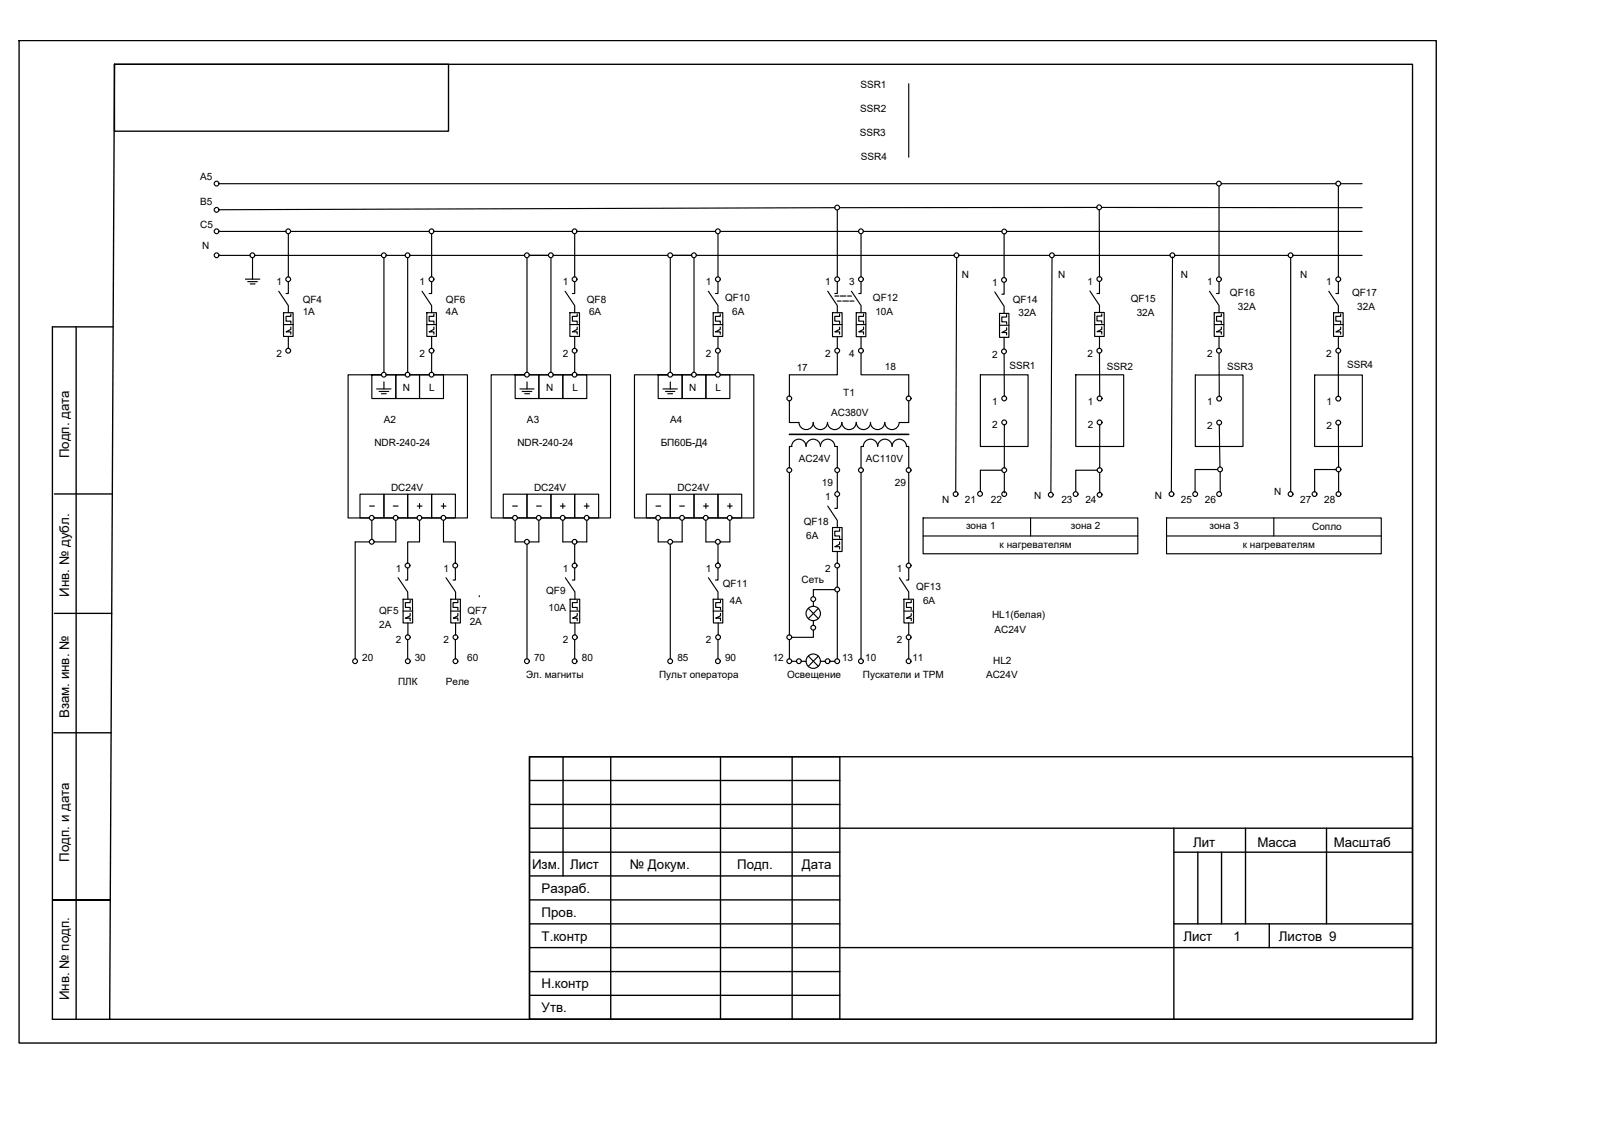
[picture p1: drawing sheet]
<svg xmlns="http://www.w3.org/2000/svg" width="297mm" height="210mm" viewBox="0 0 297 210" stroke-linecap="round" stroke-linejoin="round" font-family="sans-serif">
<g fill="none" stroke="#000" stroke-width=".25">
<path d="M3.5 7.5h263v185.9h-263zM21.2 11.9h240.9v177.1h-241.8zM21.2 11.9h62v12.4h-62zM14.1 60.6v128.4M21 60.6h-11.3v128.4h10.6M10.1 91.6h10.6M10.1 113.7h10.6M10 135.9h10.6M98.2 140.3h163.9v48.7h-163.9zM98.2 140.3h57.6v48.7h-57.6zM98.2 144.7h57.6M98.2 149.2h57.6"/>
<path d="M98.2 153.6h163.9M98.2 158h57.6M104.5 140.3v22.1M113.3 140.3v48.7M133.7 140.3v48.7M147 140.3v48.7M217.8 158h44.3M217.8 153.6v35.4M222.2 158v13.3M226.6 158v13.3M231.1 153.6v17.7M246.1 153.6v17.7"/>
<path d="M9.8 166.9h10.7M98.2 162.4h57.6M98.2 166.9h57.6M98.2 171.3h57.6M98.2 175.7h163.9M217.8 171.3h44.3M235.5 171.3v4.4M98.2 180.2h57.6M98.2 184.6h57.6"/>
</g>
<g fill="none" stroke="#000" stroke-width=".21">
<path d="M168.6 15.5v13.7M40.7 34.1h185M154.9 38.5l-114.2 .4M155.3 38.9v12.4M203.5 38.5h-47.7M203.9 38.9l.1 12.4M204.4 38.5h48.3M226.2 34.5v16.8M226.6 34.1h21.2M248.3 34.5v16.8M248.7 34.1h4M40.7 42.9h12.4"/>
<path d="M40.7 47.4h5.7M45.5 51.8h2.7M46 52.2h1.7M46.4 52.6h.9M46.8 47.8v4M47.3 47.4h23.5M51.7 54l1.8 2.7v1.3M52.6 58h1.8v4.4h-1.8zM53.5 52.2v2.2h-.4M53.5 43.4v7.9M54 58.2v.5h-.9v.8h.9v.5M54 42.9h25.6"/>
<path d="M71.2 47.8v21.2M71.7 47.4h3.5M75.6 47.8v21.2M76.1 47.4h21.3M78.3 54l1.8 2.7v1.3M79.2 58h1.8v4.4h-1.8zM80.1 52.2v2.2h-.5M80.1 43.4v7.9M80.5 58.2v.5h-.9v.8h.9v.5M80.5 42.9h25.7M97.8 47.8v21.2M98.2 47.4h3.6"/>
<path d="M102.2 47.8v21.2M102.6 47.4h21.3M104.8 54l1.8 2.7v1.3M105.7 58h1.8v4.4h-1.8zM106.6 52.2v2.2h-.4M106.6 43.4v7.9M107.1 58.2v.5h-.9v.8h.9v.5M107.1 42.9h25.6M124.4 47.8v21.2M124.8 47.4h3.5M128.8 47.8v21.2M129.2 47.4h47.8"/>
<path d="M131.4 54l1.8 2.7v1.3M132.3 58h1.8v4.4h-1.8zM133.2 52.2v2.2h-.5M133.2 43.4v7.9M133.6 58.2v.5h-.9v.8h.9v.5M133.6 42.9h25.7M153.6 54l1.7 2.7v1.3M154.5 58h1.7v4.4h-1.7zM154.9 54.9h.7M155.3 52.2v2.2h-.4M155.3 55.8h.8M155.8 58.2v.5h-.9v.8h.9v.5"/>
<path d="M155.9 54.9h1.1M156.4 55.8h1M157.3 54.9h.7M157.7 55.8h.7M158 54l1.8 2.7v1.3M158.9 58h1.7v4.4h-1.7zM159.8 52.2v2.2h-.5M159.8 43.4v7.9M160.2 58.2v.5h-.9v.8h.9v.5M160.2 42.9h25.7M177.5 47.8l-.2 43.4M177.9 47.4h16.8"/>
<path d="M184.6 54.1l1.7 2.7v1.3M185.4 58.1h1.8v4.5h-1.8zM186.3 52.4v2.2h-.4M186.3 43.4v8.1M186.8 58.3v.5h-.9v.9h.9v.4M186.8 42.9h65.9M195.2 47.8l-.2 43.5M195.6 47.4h21.5M202.2 54l1.8 2.6v1.3M203.1 57.9h1.8v4.5h-1.8zM204 52.2v2.2h-.5M204.4 58.2v.4h-.9v.9h.9v.4"/>
<path d="M217.5 47.7l-.2 43.5M218 47.4h21M224.4 54l1.8 2.7v1.3M225.3 58h1.8v4.4h-1.8zM226.2 52.2v2.2h-.5M226.6 58.2v.5h-.9v.8h.9v.5M239.5 47.8v43.4M239.9 47.4h12.8M246.5 54l1.8 2.7v1.3M247.4 58h1.8v4.4h-1.8zM248.3 52.2v2.2h-.5M248.7 58.2v.5h-.9v.8h.9v.5"/>
<path d="M52.6 60.2h1.8M53.5 62.4v2.2M54 60.6v.5l-.9 .4h.9v.5M69.9 72.1h2.6M70.3 72.6h1.8M70.8 73h.9M71.2 70.8v1.3M71.7 69.5h1.7v4.4h-4.4v-4.4h1.8h-6.2v26.5h4h-1.8v-4.4h4.4v4.4h-1.7h3.5h-1.8v-4.4h4.4v4.4h-1.7h3.5h-1.8v-4.4h4.5v4.4h-1.8h3.6h-1.8v-4.4h4.4v4.4h-1.8h4v-26.5h-6.2M71.7 69.5h3.5h-1.8v4.4h4.4v-4.4h-1.7h3.5h-1.8v4.4h4.5v-4.4h-1.8M79.2 60.2h1.8M80.1 62.4v2.2M80.1 65.5v3.5"/>
<path d="M80.5 60.6v.5l-.9 .4h.9v.5M91.1 69.5h6.3h-1.8v4.4h4.4v-4.4h-1.8h3.6h-1.8v4.4h4.4v-4.4h-1.8h3.6h-1.8v4.4h4.5v-4.4h-1.8h6.2v26.5h-4h1.8v-4.4h-4.5v4.4h1.8h-3.6h1.8v-4.4h-4.4v4.4h1.8h-3.6h1.8v-4.4h-4.4v4.4h1.8h-3.6h1.8v-4.4h-4.4v4.4h1.7h-4zM96.5 72.1h2.6M96.9 72.6h1.8M97.4 73h.8M97.8 70.8v1.3M105.7 60.2h1.8M106.6 62.4v2.2M106.6 65.5v3.5M107.1 60.6v.5l-.9 .4h.9v.5M123 72.1h2.7M123.5 72.6h1.7"/>
<path d="M123.9 73h.9M124.4 70.8v1.3M124.8 69.5h1.8v4.4h-4.5v-4.4h1.8h-6.2v26.5h4h-1.8v-4.4h4.5v4.4h-1.8h3.5h-1.7v-4.4h4.4v4.4h-1.8h3.5h-1.7v-4.4h4.4v4.4h-1.8h3.6h-1.8v-4.4h4.4v4.4h-1.8h4.1v-26.5h-6.3M124.8 69.5h3.5h-1.7v4.4h4.4v-4.4h-1.8h3.5h-1.7v4.4h4.4v-4.4h-1.8M132.3 60.2h1.8M133.2 62.4v2.2M133.2 65.5v3.5M133.6 60.6v.5l-.9 .4h.9v.5M146.5 74.4v3.9h1.7a1.33 1.33 0 0 0 1.4 1.4 1.33 1.33 0 0 0 1.3-1.4 1.31 1.31 0 0 0 1.3 1.4 1.31 1.31 0 0 0 1.3-1.4 1.33 1.33 0 0 0 1.4 1.4 1.33 1.33 0 0 0 1.3-1.4 1.33 1.33 0 0 0 1.3 1.4 1.33 1.33 0 0 0 1.4-1.4 1.33 1.33 0 0 0 1.3 1.4 1.33 1.33 0 0 0 1.3-1.4 1.31 1.31 0 0 0 1.3 1.4 1.31 1.31 0 0 0 1.4-1.4 1.33 1.33 0 0 0 1.3 1.4 1.33 1.33 0 0 0 1.3-1.4h1.8v-3.9M154.5 60.2h1.7M155.3 65.5v4h-8.8v4M155.3 62.4v2.2"/>
<path d="M155.8 60.6v.5l-.9 .4h.9v.5M158.9 60.2h1.7M159.8 65.5v4h8.8v4M159.8 62.4v2.2M160.2 60.6v.5l-.9 .4h.9v.5M181.9 69.5h8.8v13.3h-8.8zM185.4 60.3h1.8M186.3 62.6v2.2M186.3 65.6v7.9M186.3 78.8v8M186.8 60.8v.4l-.9 .5h.9v.4M199.6 69.5h8.9v13.3h-8.9z"/>
<path d="M203.1 60.2h1.8M204 62.4v2.2M204 65.5v8M204 78.8v8M204.4 60.6v.5l-.9 .4h.9v.5M221.8 69.5h8.8v13.3h-8.8zM225.3 60.2h1.8M226.2 62.4v2.2M226.2 65.5v8M226.2 78.8l.1 7.8M226.6 60.6v.5l-.9 .4h.9v.5M243.9 69.5h8.9v13.3h-8.9z"/>
<path d="M247.4 60.2h1.8M248.3 62.4v2.2M248.3 65.5v8M248.3 78.8l.1 7.8M248.7 60.6v.5l-.9 .4h.9v.5M68.6 93.8h.9M69 96.5v3.5M73 93.8h.9M73.4 96.5v4h-3.9M77.4 93.8h.9M77.8 96.5v4h-2.2v4M77.8 93.4v.9"/>
<path d="M81.9 93.8h.8M82.3 96.5v4h2.2v4M82.3 93.4v.9M95.1 93.8h.9M95.6 96.5v4h1.8M99.6 93.8h.8M100 96.5v4h-1.8M104 93.8h.8M104.4 93.4v.9M104.4 96.5v4h1.8M108.4 93.8h.9M108.9 93.4v.9"/>
<path d="M108.9 96.5v4h-1.8M121.7 93.8h.9M122.1 96.5v4h1.8M126.1 93.8h.9M126.6 96.5v4h-1.8M130.5 93.8h.9M131 96.5v4h1.7M131 93.4v.9M135 93.8h.8M135.4 96.5v4h-1.8M135.4 93.4v.9M146.5 87.7v30.1"/>
<path d="M146.9 82.8a1.33 1.33 0 0 1 1.3-1.4 1.33 1.33 0 0 1 1.3 1.4 1.33 1.33 0 0 1 1.4-1.4 1.33 1.33 0 0 1 1.3 1.4 1.33 1.33 0 0 1 1.4-1.4 1.33 1.33 0 0 1 1.3 1.4M146.9 82.8h-.4v4M153.6 93.8l1.7 2.7v1.3M154.5 97.8h1.7v4.5h-1.7zM154.9 82.8h.4v4M155.3 92.1v2.2h-.4M155.3 87.7v3.5M155.8 98v.5h-.9v.9h.9v.4M159.8 87.7v34.5M160.2 82.8a1.33 1.33 0 0 1 1.3-1.4 1.33 1.33 0 0 1 1.3 1.4 1.33 1.33 0 0 1 1.4-1.4 1.33 1.33 0 0 1 1.3 1.4 1.33 1.33 0 0 1 1.3-1.4 1.33 1.33 0 0 1 1.4 1.4M160.2 82.8h-.4v4M168.2 82.8h.4v4"/>
<path d="M168.6 87.7v16.8M171.3 96h39.8v6.7h-39.8zM171.3 99.4h39.8M185.9 87.2h-4v3.9M186.3 87.7v3.7M191.2 96v3.4M203.6 87.2h-4v3.9M204 87.7v3.7M216.4 96h39.9v6.7h-39.9zM216.4 99.4h39.9M225.9 87.1h-4.2v4.1M226.4 87.5v3.7"/>
<path d="M236.3 96v3.4M243.9 87.1h4M243.9 87.1v4.1M248.4 87.5v3.7M68.6 100.5h-2.7v21.7M73.9 107.1l1.7 2.7 .1 1.3M74.8 111.1h1.7l.1 4.4h-1.8zM74.8 113.3h1.8M75.6 105.4v2.2h-.4M75.6 118.6v3.6M75.7 115.5v2.3M76.1 111.3v.4h-.9v.9h.9v.5"/>
<path d="M76.1 113.7v.5l-.9 .4h.9v.5M82.7 107.1l1.8 2.7v1.3M83.6 111.1h1.8v4.4h-1.8zM83.6 113.3h1.8M84.5 105.4v2.2h-.4M84.5 104.5h.1M84.5 118.6v3.6M84.5 115.5v2.3M84.9 111.3v.4h-.8v.9h.8v.5M84.9 113.7v.5l-.8 .4h.8v.5M88.9 110.6h.1M97.8 100.9v21.3"/>
<path d="M104.9 107.1l1.8 2.7v1.3M105.8 111.1h1.8v4.4h-1.8zM105.8 113.3h1.8M106.6 105.4v2.2h-.4M106.6 104.5h.1M106.6 100.9v3.6M106.6 118.6v3.6M106.7 115.5v2.3M107.1 111.3v.4h-.9v.9h.9v.5M107.1 113.7v.5l-.9 .4h.9v.5M124.4 100.9v21.3M131.4 107.1l1.8 2.7v1.3"/>
<path d="M132.3 111.1h1.8v4.4h-1.7zM132.3 113.3h1.8M133.2 105.4v2.2h-.5M133.2 104.5h.1M133.2 100.9v3.6M133.2 118.6v3.6M133.3 115.5v2.3M133.7 111.3v.4h-.9v.9h.9v.5M133.7 113.7v.5l-.9 .4h.9v.5M146.5 118.6v3.6M150 112.8l1.8 1.9M150.9 116.9v1.3h-4"/>
<path d="M150.9 111.5v.9M150.9 115.1v.9M151.8 112.8l-1.8 1.9M154.5 100h1.7M154.9 109.3h-4v1.3M155.3 102.3v2.2M155.3 105.4v3.5M155.3 109.8v12.4M155.8 100.5v.4l-.9 .5h.9v.4M166.9 107.1l1.7 2.7v1.3M167.7 111.1h1.8v4.4h-1.8zM167.7 113.3h1.8"/>
<path d="M168.6 105.4v2.2h-.4M168.6 115.5v2.3M168.6 118.6v3.6M169.1 111.3v.4h-.9v.9h.9v.5M169.1 113.8v.4l-.9 .4h.9v.5M146.9 122.6h.9M148.7 122.6h.9M150 121.7l1.8 1.9M151.8 121.7l-1.8 1.9M152.2 122.6h.9M154 122.6h.9"/>
<circle cx="40.2" cy="38.9" r=".44"/>
<circle cx="40.2" cy="34" r=".44"/>
<circle cx="155.3" cy="38.5" r=".44"/>
<circle cx="203.9" cy="38.4" r=".44"/>
<circle cx="226.2" cy="34" r=".44"/>
<circle cx="248.3" cy="34" r=".44"/>
<circle cx="40.2" cy="42.9" r=".44"/>
<circle cx="40.2" cy="47.3" r=".44"/>
<circle cx="46.8" cy="47.3" r=".44"/>
<circle cx="53.5" cy="42.9" r=".44"/>
<circle cx="53.5" cy="51.8" r=".44"/>
<circle cx="71.2" cy="47.3" r=".44"/>
<circle cx="75.6" cy="47.3" r=".44"/>
<circle cx="80.1" cy="51.8" r=".44"/>
<circle cx="80.1" cy="42.9" r=".44"/>
<circle cx="97.8" cy="47.3" r=".44"/>
<circle cx="102.2" cy="47.3" r=".44"/>
<circle cx="106.6" cy="42.9" r=".44"/>
<circle cx="106.6" cy="51.8" r=".44"/>
<circle cx="124.3" cy="47.3" r=".44"/>
<circle cx="128.7" cy="47.3" r=".44"/>
<circle cx="133.2" cy="51.8" r=".44"/>
<circle cx="133.2" cy="42.9" r=".44"/>
<circle cx="155.3" cy="51.8" r=".44"/>
<circle cx="159.7" cy="51.8" r=".44"/>
<circle cx="159.7" cy="42.9" r=".44"/>
<circle cx="177.5" cy="47.3" r=".44"/>
<circle cx="186.3" cy="51.9" r=".44"/>
<circle cx="186.3" cy="42.9" r=".44"/>
<circle cx="195.2" cy="47.3" r=".44"/>
<circle cx="204" cy="51.7" r=".44"/>
<circle cx="217.5" cy="47.3" r=".44"/>
<circle cx="226.2" cy="51.8" r=".44"/>
<circle cx="239.4" cy="47.3" r=".44"/>
<circle cx="248.3" cy="51.8" r=".44"/>
<circle cx="53.5" cy="65" r=".44"/>
<circle cx="71.2" cy="69.5" r=".44"/>
<circle cx="75.6" cy="69.5" r=".44"/>
<circle cx="80.1" cy="65" r=".44"/>
<circle cx="80.1" cy="69.5" r=".44"/>
<circle cx="97.8" cy="69.5" r=".44"/>
<circle cx="102.2" cy="69.5" r=".44"/>
<circle cx="106.6" cy="69.5" r=".44"/>
<circle cx="106.6" cy="65" r=".44"/>
<circle cx="124.3" cy="69.5" r=".44"/>
<circle cx="128.7" cy="69.5" r=".44"/>
<circle cx="133.2" cy="65" r=".44"/>
<circle cx="133.2" cy="69.5" r=".44"/>
<circle cx="146.4" cy="73.9" r=".44"/>
<circle cx="155.3" cy="65" r=".44"/>
<circle cx="159.7" cy="65" r=".44"/>
<circle cx="168.6" cy="73.9" r=".44"/>
<circle cx="186.3" cy="65.2" r=".44"/>
<circle cx="186.3" cy="73.9" r=".44"/>
<circle cx="186.3" cy="78.3" r=".44"/>
<circle cx="204" cy="65" r=".44"/>
<circle cx="204" cy="78.3" r=".44"/>
<circle cx="204" cy="73.9" r=".44"/>
<circle cx="226.2" cy="65" r=".44"/>
<circle cx="226.2" cy="73.9" r=".44"/>
<circle cx="226.2" cy="78.4" r=".44"/>
<circle cx="248.3" cy="65" r=".44"/>
<circle cx="248.3" cy="73.9" r=".44"/>
<circle cx="248.3" cy="78.4" r=".44"/>
<circle cx="69" cy="96" r=".44"/>
<circle cx="73.4" cy="96" r=".44"/>
<circle cx="77.8" cy="96" r=".44"/>
<circle cx="82.3" cy="96" r=".44"/>
<circle cx="95.6" cy="96" r=".44"/>
<circle cx="100" cy="96" r=".44"/>
<circle cx="104.4" cy="96" r=".44"/>
<circle cx="108.8" cy="96" r=".44"/>
<circle cx="122.1" cy="96" r=".44"/>
<circle cx="126.5" cy="96" r=".44"/>
<circle cx="130.9" cy="96" r=".44"/>
<circle cx="135.4" cy="96" r=".44"/>
<circle cx="146.4" cy="87.2" r=".44"/>
<circle cx="155.3" cy="87.2" r=".44"/>
<circle cx="155.3" cy="91.6" r=".44"/>
<circle cx="159.7" cy="87.2" r=".44"/>
<circle cx="168.6" cy="87.2" r=".44"/>
<circle cx="177.3" cy="91.6" r=".44"/>
<circle cx="181.8" cy="91.6" r=".44"/>
<circle cx="186.3" cy="91.6" r=".44"/>
<circle cx="186.3" cy="87.2" r=".44"/>
<circle cx="195" cy="91.7" r=".44"/>
<circle cx="199.6" cy="91.6" r=".44"/>
<circle cx="204" cy="91.7" r=".44"/>
<circle cx="204" cy="87.2" r=".44"/>
<circle cx="217.3" cy="91.6" r=".44"/>
<circle cx="221.7" cy="91.6" r=".44"/>
<circle cx="226.2" cy="91.6" r=".44"/>
<circle cx="226.4" cy="87" r=".44"/>
<circle cx="239.4" cy="91.6" r=".44"/>
<circle cx="243.9" cy="91.6" r=".44"/>
<circle cx="248.3" cy="91.6" r=".44"/>
<circle cx="248.3" cy="87" r=".44"/>
<circle cx="69" cy="100.5" r=".44"/>
<circle cx="75.6" cy="104.9" r=".44"/>
<circle cx="75.7" cy="118.2" r=".44"/>
<circle cx="84.5" cy="104.9" r=".44"/>
<circle cx="84.5" cy="118.2" r=".44"/>
<circle cx="97.8" cy="100.5" r=".44"/>
<circle cx="106.6" cy="100.5" r=".44"/>
<circle cx="106.6" cy="104.9" r=".44"/>
<circle cx="106.6" cy="118.2" r=".44"/>
<circle cx="124.3" cy="100.5" r=".44"/>
<circle cx="133.2" cy="104.9" r=".44"/>
<circle cx="133.2" cy="100.5" r=".44"/>
<circle cx="133.2" cy="118.2" r=".44"/>
<circle cx="146.4" cy="118.2" r=".44"/>
<circle cx="150.9" cy="113.8" r="1.33"/>
<circle cx="150.9" cy="116.4" r=".44"/>
<circle cx="150.9" cy="111.1" r=".44"/>
<circle cx="155.3" cy="104.9" r=".44"/>
<circle cx="155.3" cy="109.3" r=".44"/>
<circle cx="168.6" cy="118.2" r=".44"/>
<circle cx="168.6" cy="104.9" r=".44"/>
<circle cx="65.9" cy="122.6" r=".44"/>
<circle cx="75.7" cy="122.6" r=".44"/>
<circle cx="84.5" cy="122.6" r=".44"/>
<circle cx="97.8" cy="122.6" r=".44"/>
<circle cx="106.6" cy="122.6" r=".44"/>
<circle cx="124.3" cy="122.6" r=".44"/>
<circle cx="133.2" cy="122.6" r=".44"/>
<circle cx="146.4" cy="122.6" r=".44"/>
<circle cx="148.2" cy="122.6" r=".44"/>
<circle cx="150.9" cy="122.6" r="1.33"/>
<circle cx="153.6" cy="122.6" r=".44"/>
<circle cx="155.3" cy="122.6" r=".44"/>
<circle cx="159.7" cy="122.6" r=".44"/>
<circle cx="168.6" cy="122.6" r=".44"/>
</g>
<path d="M146.5 80.5h22.1" fill="none" stroke="#000" stroke-width=".3"/>
<g font-size="2.5">
<text x="12.8" y="85" transform="rotate(-90 12.8 85)">Подп. дата</text>
<text x="12.8" y="110.6" transform="rotate(-90 12.8 110.6)">Инв. № дубл.</text>
<text x="12.8" y="133.2" transform="rotate(-90 12.8 133.2)">Взам. инв. №</text>
<text x="12.8" y="159.8" transform="rotate(-90 12.8 159.8)">Подп. и дата</text>
<text x="98.7" y="161.1">Изм.</text>
<text x="105.8" y="161.1">Лист</text>
<text x="116.9" y="161.1">№ Докум.</text>
<text x="136.8" y="161.1">Подп.</text>
<text x="148.7" y="161.1">Дата</text>
<text x="221.3" y="157.1">Лит</text>
<text x="233.3" y="157.1">Масса</text>
<text x="247.5" y="157.1">Масштаб</text>
<text x="100.5" y="165.6">Разраб.</text>
<text x="100.5" y="170">Пров.</text>
<text x="100.5" y="174.4">Т.контр</text>
<text x="219.6" y="174.4">Лист</text>
<text x="228.9" y="174.4">1</text>
<text x="237.3" y="174.4">Листов 9</text>
<text x="12.8" y="185.4" transform="rotate(-90 12.8 185.4)">Инв. № подп.</text>
<text x="100.5" y="183.2">Н.контр</text>
<text x="100.5" y="187.7">Утв.</text>
</g>
<g font-size="1.9">
<text x="159.6" y="16.4">SSR1</text>
<text x="159.6" y="20.8">SSR2</text>
<text x="159.5" y="25.3">SSR3</text>
<text x="159.7" y="29.6">SSR4</text>
<text x="37.2" y="33.4">A5</text>
<text x="37.2" y="38.1">B5</text>
<text x="37.2" y="42.3">C5</text>
<text x="37.5" y="46.2">N</text>
<text x="51.3" y="52.9">1</text>
<text x="77.8" y="52.9">1</text>
<text x="104.4" y="52.9">1</text>
<text x="131" y="52.9">1</text>
<text x="153.1" y="52.9">1</text>
<text x="157.6" y="52.9">3</text>
<text x="178.5" y="51.5">N</text>
<text x="184.1" y="53">1</text>
<text x="196.3" y="51.5">N</text>
<text x="201.8" y="52.9">1</text>
<text x="219.1" y="51.5">N</text>
<text x="224" y="52.9">1</text>
<text x="241.2" y="51.5">N</text>
<text x="246.1" y="52.9">1</text>
<text x="56.2" y="56.2">QF4</text>
<text x="56.2" y="58.4">1A</text>
<text x="82.7" y="56.2">QF6</text>
<text x="82.7" y="58.4">4A</text>
<text x="108.9" y="56.2">QF8</text>
<text x="109.3" y="58.4">6A</text>
<text x="134.5" y="55.8">QF10</text>
<text x="135.8" y="58.4">6A</text>
<text x="162" y="55.8">QF12</text>
<text x="162.4" y="58.4">10A</text>
<text x="187.9" y="56.1">QF14</text>
<text x="189" y="58.6">32A</text>
<text x="209.8" y="56">QF15</text>
<text x="210.9" y="58.6">32A</text>
<text x="228.2" y="54.8">QF16</text>
<text x="229.7" y="57.6">32A</text>
<text x="250.9" y="55">QF17</text>
<text x="251.8" y="57.6">32A</text>
<text x="51.3" y="66.2">2</text>
<text x="77.8" y="66.2">2</text>
<text x="104.4" y="66.2">2</text>
<text x="131" y="66.2">2</text>
<text x="147.8" y="68.9">17</text>
<text x="153.1" y="66.2">2</text>
<text x="157.6" y="66.2">4</text>
<text x="164.2" y="68.7">18</text>
<text x="184.1" y="66.3">2</text>
<text x="187.3" y="68.4">SSR1</text>
<text x="201.8" y="66.2">2</text>
<text x="205.3" y="68.7">SSR2</text>
<text x="224" y="66.2">2</text>
<text x="227.7" y="68.7">SSR3</text>
<text x="246.1" y="66.2">2</text>
<text x="249.9" y="68.3">SSR4</text>
<text x="74.7" y="72.6">N</text>
<text x="79.6" y="72.6">L</text>
<text x="101.3" y="72.6">N</text>
<text x="106.2" y="72.6">L</text>
<text x="127.9" y="72.6">N</text>
<text x="132.7" y="72.6">L</text>
<text x="154.2" y="77.2">AC380V</text>
<text x="156.4" y="73.5">T1</text>
<text x="184.1" y="75">1</text>
<text x="201.8" y="75">1</text>
<text x="224" y="75">1</text>
<text x="246.1" y="75">1</text>
<text x="69.5" y="82.8">NDR-240-24</text>
<text x="71.2" y="78.3">A2</text>
<text x="96" y="82.8">NDR-240-24</text>
<text x="97.8" y="78.3">A3</text>
<text x="122.6" y="82.8">БП60Б-Д4</text>
<text x="124.4" y="78.3">A4</text>
<text x="184.1" y="79.4">2</text>
<text x="201.8" y="79.4">2</text>
<text x="224" y="79.5">2</text>
<text x="246.1" y="79.5">2</text>
<text x="148.2" y="85.6">AC24V</text>
<text x="160.6" y="85.6">AC110V</text>
<text x="72.5" y="91">DC24V</text>
<text x="99.1" y="91">DC24V</text>
<text x="125.7" y="91">DC24V</text>
<text x="152.5" y="90">19</text>
<text x="153.1" y="92.7">1</text>
<text x="166" y="90.1">29</text>
<text x="174.8" y="93.2">N</text>
<text x="179" y="93.3">21</text>
<text x="183.8" y="93.3">22</text>
<text x="191.9" y="92.5">N</text>
<text x="196.9" y="93.2">23</text>
<text x="201.4" y="93.3">24</text>
<text x="214.3" y="92.5">N</text>
<text x="219.1" y="93.2">25</text>
<text x="223.5" y="93.2">26</text>
<text x="236.4" y="91.8">N</text>
<text x="241.2" y="93.2">27</text>
<text x="245.7" y="93.2">28</text>
<text x="149.1" y="97.4">QF18</text>
<text x="149.6" y="100">6A</text>
<text x="179.2" y="98.1">зона 1</text>
<text x="185.4" y="101.7">к нагревателям</text>
<text x="198.7" y="98.1">зона 2</text>
<text x="224.4" y="98.1">зона 3</text>
<text x="230.6" y="101.7">к нагревателям</text>
<text x="243.4" y="98.3">Сопло</text>
<text x="73.4" y="106">1</text>
<text x="82.3" y="106">1</text>
<text x="104.4" y="106">1</text>
<text x="131" y="106">1</text>
<text x="153.1" y="106">2</text>
<text x="166.4" y="106">1</text>
<text x="70.3" y="113.8">QF5</text>
<text x="86.7" y="113.8">QF7</text>
<text x="101.3" y="110.2">QF9</text>
<text x="101.8" y="113.3">10A</text>
<text x="134.1" y="108.9">QF11</text>
<text x="135.4" y="112">4A</text>
<text x="148.7" y="108">Сеть</text>
<text x="170" y="109.3">QF13</text>
<text x="171.3" y="112">6A</text>
<text x="70.3" y="116.4">2A</text>
<text x="73.4" y="119.3">2</text>
<text x="82.3" y="119.3">2</text>
<text x="87.2" y="116">2A</text>
<text x="104.4" y="119.3">2</text>
<text x="131" y="119.3">2</text>
<text x="166.4" y="119.3">2</text>
<text x="184.1" y="114.6">HL1(белая)</text>
<text x="184.5" y="117.3">AC24V</text>
<text x="67.2" y="122.6">20</text>
<text x="76.9" y="122.6">30</text>
<text x="86.7" y="122.6">60</text>
<text x="97.6" y="125.7">Эл. магниты</text>
<text x="99.1" y="122.6">70</text>
<text x="108" y="122.6">80</text>
<text x="122.3" y="125.7">Пульт оператора</text>
<text x="125.7" y="122.6">85</text>
<text x="134.5" y="122.6">90</text>
<text x="143.4" y="122.6">12</text>
<text x="146" y="125.7">Освещение</text>
<text x="156.2" y="122.6">13</text>
<text x="160.1" y="125.7">Пускатели и ТРМ</text>
<text x="160.5" y="122.6">10</text>
<text x="169.3" y="122.6">11</text>
<text x="183" y="125.8">AC24V</text>
<text x="184.3" y="123.1">HL2</text>
<text x="73.9" y="127">ПЛК</text>
<text x="82.7" y="127">Реле</text>
</g>
</svg>
